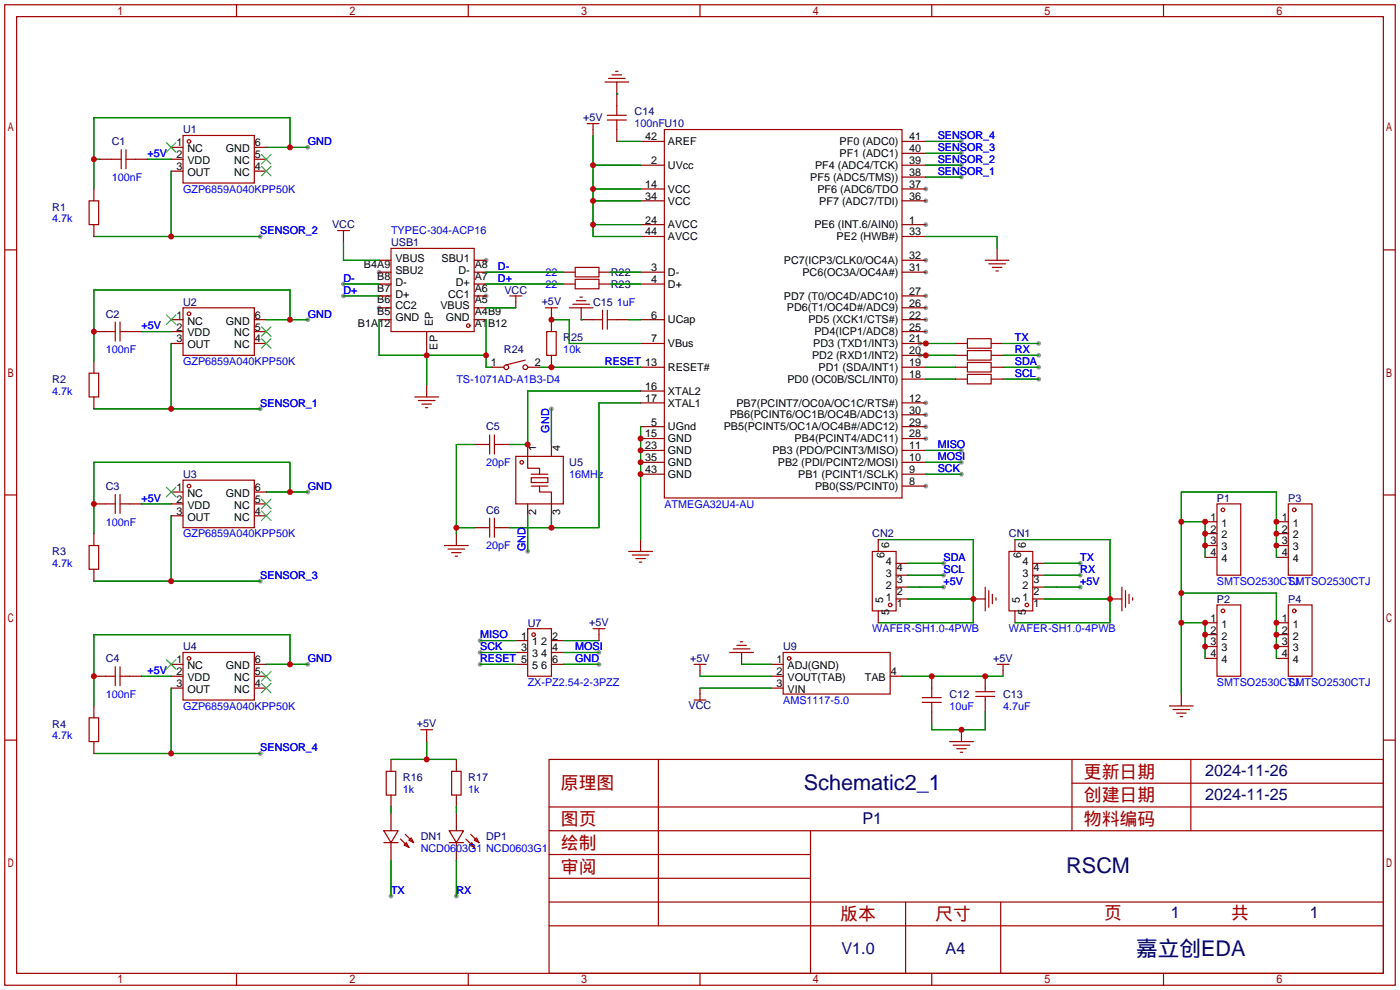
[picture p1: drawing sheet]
<svg xmlns="http://www.w3.org/2000/svg" width="299mm" height="212mm" viewBox="0 0 299 212" stroke-linecap="round" stroke-linejoin="round" font-family="sans-serif">
<g fill="#999">
<circle cx="197.9" cy="86.1" r=".51"/>
<circle cx="197.9" cy="103.9" r=".51"/>
<circle cx="197.9" cy="93.7" r=".51"/>
<circle cx="197.9" cy="91.2" r=".51"/>
<circle cx="197.9" cy="88.6" r=".51"/>
<circle cx="197.9" cy="58.2" r=".51"/>
<circle cx="197.9" cy="55.6" r=".51"/>
<circle cx="197.9" cy="70.9" r=".51"/>
<circle cx="197.9" cy="68.3" r=".51"/>
<circle cx="197.9" cy="65.8" r=".51"/>
<circle cx="197.9" cy="63.2" r=".51"/>
<circle cx="197.9" cy="48" r=".51"/>
<circle cx="197.9" cy="40.4" r=".51"/>
<circle cx="197.9" cy="42.9" r=".51"/>
<circle cx="103.9" cy="63.2" r=".51"/>
<circle cx="103.9" cy="55.6" r=".51"/>
<circle cx="81" cy="58.2" r=".51"/>
<circle cx="81" cy="65.8" r=".51"/>
<circle cx="196.6" cy="73.4" r=".51"/>
<circle cx="196.6" cy="75.9" r=".51"/>
<circle cx="102.6" cy="136.9" r=".51"/>
<circle cx="102.6" cy="139.4" r=".51"/>
<circle cx="102.6" cy="142" r=".51"/>
<circle cx="128" cy="139.4" r=".51"/>
<circle cx="128" cy="142" r=".51"/>
<circle cx="205.5" cy="32.8" r=".51"/>
<circle cx="205.5" cy="35.3" r=".51"/>
<circle cx="205.5" cy="37.8" r=".51"/>
<circle cx="205.5" cy="30.2" r=".51"/>
<circle cx="117.9" cy="87.4" r=".51"/>
<circle cx="112.8" cy="117.9" r=".51"/>
<circle cx="65.8" cy="142" r=".51"/>
<circle cx="55.6" cy="161" r=".51"/>
<circle cx="65.8" cy="105.2" r=".51"/>
<circle cx="55.6" cy="124.2" r=".51"/>
<circle cx="55.6" cy="87.4" r=".51"/>
<circle cx="65.8" cy="31.5" r=".51"/>
<circle cx="55.6" cy="50.5" r=".51"/>
<circle cx="65.8" cy="68.3" r=".51"/>
<circle cx="83.6" cy="191.5" r=".51"/>
<circle cx="97.5" cy="191.5" r=".51"/>
<circle cx="230.9" cy="120.4" r=".51"/>
<circle cx="230.9" cy="122.9" r=".51"/>
<circle cx="230.9" cy="125.5" r=".51"/>
<circle cx="222" cy="73.4" r=".51"/>
<circle cx="222" cy="75.9" r=".51"/>
<circle cx="73.4" cy="60.7" r=".51"/>
<circle cx="73.4" cy="63.2" r=".51"/>
<circle cx="201.7" cy="120.4" r=".51"/>
<circle cx="201.7" cy="122.9" r=".51"/>
<circle cx="201.7" cy="125.5" r=".51"/>
<circle cx="222" cy="78.5" r=".51"/>
<circle cx="222" cy="81" r=".51"/>
<circle cx="205.5" cy="96.3" r=".51"/>
<circle cx="205.5" cy="98.8" r=".51"/>
<circle cx="205.5" cy="101.3" r=".51"/>
</g>
<g fill="none" stroke="#a10000" stroke-width=".25">
<path d="M1 1h297.2v209.6h-297.2zM3.6 3.6h292.1v204.4h-292.1zM50.5 1v2.6M100.1 1v2.6M129.3 17.5h5.1M130 16.8h3.6M130.8 16h2M131.6 15.2h.5M149.6 1v2.6M199.1 1v2.6M248.7 1v2.6M23.9 34h2"/>
<path d="M25.9 32v4.1M26.9 34h2.1M26.9 32v4.1M39.1 29h15.3v10.1h-15.3zM125.5 26.4h2.5M126.7 26.4v1.3M129.8 25.7h4.1M129.8 24.6h4.1M131.8 22.6v2M131.8 25.7v2M142 27.7h50.8v78.7h-50.8zM1 53.4h2.6"/>
<path d="M19 42.9h2.1v5.1h-2.1zM72.1 49.3h2.6M73.4 49.3v1.2M83.6 53.1h17.7v17.8h-17.7zM122.9 57.2h5.1v2h-5.1zM122.9 59.7h5.1v2h-5.1zM210.6 55.6h5M211.3 56.4h3.6M212.1 57.2h2M212.9 57.9h.5M295.7 53.4h2.5M19 79.8h2.1v5h-2.1z"/>
<path d="M22.6 70.9h2M24.6 68.8v4.1M25.7 68.8v4.1M25.7 70.9h2M39.1 65.8h15.3v10.1h-15.3zM109 63.2h2.5M110.2 63.2v1.3M112.3 77l-4.1 1M116.6 65.8h2.5M116.8 70.9h2.1v5h-2.1zM117.9 65.8v1.3M121.7 65.8h5"/>
<path d="M122.4 65h3.6M123.2 64.3h2M124 63.5h.5M126.7 68.3h2.1M128.8 66.3v4.1M129.8 68.3h2M129.8 66.3v4.1M206.8 72.4h5v2h-5zM206.8 74.9h5v2.1h-5zM206.8 77.5h5v2h-5zM88.6 84.8h5.1M89.4 85.6h3.6"/>
<path d="M90.2 86.4h2M90.9 87.1h.5M103.9 95h.7M104.6 93v4M105.7 93v4M105.7 95h.7M110.2 97.5h10.2v10.2h-10.2zM112.8 97.5v2.6h2.5v1.2M206.8 80h5v2h-5zM1 105.8h2.6M19 116.6h2.1v5.1h-2.1zM22.6 107.7h2"/>
<path d="M24.6 105.7v4M25.7 105.7v4M25.7 107.7h2M39.1 102.6h15.3v10.2h-15.3zM95 116.6h5.1M95.8 117.3h3.5M96.5 118.1h2.1M97.3 118.9h.5M103.9 112.8h.7M104.6 110.7v4.1M105.7 110.7v4.1M105.7 112.8h.7"/>
<path d="M113.5 102.1h3.6v1h-3.6zM113.5 101.3h3.6M113.5 103.9h3.6M115.3 103.9v1.3h2.6v2.5M134.4 117.9h5M135.1 118.6h3.6M135.9 119.4h2M186.4 117.9h5.1v12.7h-5.1zM215.6 117.9h5.1v12.7h-5.1zM260.1 107.7h5.1v15.2h-5.1zM275.3 107.7h5.1v15.2h-5.1zM295.7 105.8h2.5"/>
<path d="M39.1 139.4h15.3v10.2h-15.3zM112.8 134.4h5.1v10.1h-5.1zM126.7 134.4h2.6M128 134.4v1.2M136.7 120.1h.5M156 139.4h5M156.7 138.7h3.6M157.5 137.9h2M158.2 137.2h.5M167.4 139.4h22.8v8.9h-22.8zM210.6 125.5v5.1M211.3 126.2v3.6"/>
<path d="M212.1 127v2M212.9 127.8v.5M239.8 125.5v5.1M240.5 126.2v3.6M241.3 127v2M242.1 127.8v.5M260.1 129.3h5.1v15.2h-5.1zM275.3 129.3h5.1v15.2h-5.1zM1 158.2h2.6M19 153.4h2.1v5.1h-2.1zM22.6 144.5h2M24.6 142.5v4.1"/>
<path d="M25.7 144.5h2M25.7 142.5v4.1M89.9 156h2.6M91.2 156v1.2M148.3 149.6h2.6M148.3 142h2.6M149.6 142v1.3M149.6 148.3v1.3M197.1 150.1h4.1M197.1 149.1h4.1M199.1 147.1v2M199.1 150.1v2"/>
<path d="M202.9 158.5h5.1M203.7 159.3h3.6M208.5 148.8h4.1M208.5 147.8h4.1M210.6 147.1v.7M210.6 148.8v.8M213.1 142h2.5M214.4 142v1.3M249.9 150.9h5.1M250.7 151.6h3.6M251.5 152.4h2M252.2 153.2h.5"/>
<path d="M295.7 158.2h2.5M82 177.5h3.1l-1.5 2.6zM82.5 164.8h2.1v5.1h-2.1zM85.6 179.3l1.8 1.8M86.6 178.3l1.8 1.8M87.9 179.1l.5 1-1-.5zM96 177.5h3.1l-1.6 2.6zM96.5 164.8h2.1v5.1h-2.1zM99.6 179.3l1.7 1.8M100.6 178.3l1.8 1.8M101.9 179.1l.5 1-1.1-.5zM117.3 162.3h178.4v45.7h-178.4z"/>
<path d="M117.3 177.5h178.4M117.3 172.5h178.4M140.7 162.3v35.6M173.2 177.5v30.5M204.5 160h2M205.2 160.8h.5M229.1 162.3v15.2M229.1 167.4h66.6M254.5 162.3v15.2M82 180.1h3.1M86.4 180.6l.5-.5 .5 1zM96 180.1h3.1"/>
<path d="M100.3 180.6l.5-.5 .5 1zM117.3 182.6h55.9M117.3 197.9h178.4M117.3 192.8h178.4M117.3 187.7h55.9M193.5 192.8v15.2M213.9 192.8v15.2M50.5 208v2.6M100.1 208v2.6M149.6 208v2.6M199.1 208v2.6M248.7 208v2.6"/>
<circle cx="40.4" cy="30.2" r=".38"/>
<circle cx="40.4" cy="67.1" r=".38"/>
<circle cx="100.1" cy="69.6" r=".38"/>
<circle cx="108.2" cy="78.5" r=".51"/>
<circle cx="112.3" cy="78.5" r=".51"/>
<circle cx="111.5" cy="98.8" r=".38"/>
<circle cx="40.4" cy="103.9" r=".38"/>
<circle cx="261.4" cy="109" r=".38"/>
<circle cx="276.6" cy="109" r=".38"/>
<circle cx="114" cy="135.6" r=".38"/>
<circle cx="190.2" cy="129.3" r=".38"/>
<circle cx="219.5" cy="129.3" r=".38"/>
<circle cx="261.4" cy="130.6" r=".38"/>
<circle cx="276.6" cy="130.6" r=".38"/>
<circle cx="40.4" cy="140.7" r=".38"/>
<circle cx="168.7" cy="140.7" r=".38"/>
</g>
<g fill="none" stroke="#008700" stroke-width=".25">
<path d="M20.1 34h1.2M31.5 34h5.1M36.6 36.6v13.9M56.9 31.5h8.9M62 31.5v-6.4h-41.9v15.3M126.7 35.3h10.2M126.7 29v21.5h10.2M131.8 20.1h.1M131.8 30.2h5.1M197.9 32.8h7.6M197.9 35.3h7.6M197.9 37.8h7.6"/>
<path d="M197.9 30.2h7.6M20.1 50.5h35.5M73.4 51.8v3.8h7.6M103.9 58.2h16.5M126.7 40.4h10.2M126.7 42.9h10.2M126.7 48h10.2M130.6 58.2h6.3M197.9 50.5h15.2v2.6M30.2 70.9h6.4M36.6 73.4v14M56.9 68.3h8.9"/>
<path d="M62 68.3v-6.3h-41.9v15.2M73.4 60.7h7.6M73.4 63.2h7.6M81 68.3v7.6h22.9M91.2 75.9v6.4M103.9 60.7h16.5M103.9 68.3v10.2h1.3M103.9 65.8h6.3M115.3 78.5h21.6M117.9 68.3h3.8v5.1h15.2M124.2 68.3h.1M130.6 60.7h6.3"/>
<path d="M134.4 68.3h2.5M196.6 73.4h7.6M196.6 75.9h7.6M197.9 78.5h6.3M214.4 73.4h7.6M214.4 75.9h7.6M214.4 78.5h7.6M20.1 87.4h35.5M101.3 95h-3.8v19M117.9 87.4v7.6M136.9 83.6h-24.1v11.4h-3.8M136.9 86.1h-8.9v26.7h-19"/>
<path d="M136.9 91.2v24.1M197.9 98.8h7.6M197.9 81h6.3M197.9 96.3h7.6M214.4 81h7.6M30.2 107.7h6.4M36.6 110.2v14M56.9 105.2h8.9M62 105.2v-6.4h-41.9v15.2M97.5 112.8h3.8M112.8 110.2v7.7M117.9 110.2v2.6"/>
<path d="M187.7 115.3h20.3v17.8h-20.3M197.9 101.3h7.6M216.9 115.3h20.3v17.8h-20.3M252.5 111.5h5.1v7.6M272.8 119.1v-13.9h-20.3v43.1M20.1 124.2h35.5M102.6 136.9h7.6M102.6 139.4h7.6M120.4 136.9h7.6M120.4 139.4h7.6M194.1 120.4h7.6M194.1 122.9h7.6"/>
<path d="M194.1 125.5h7.6M194.1 128h13.9M223.3 120.4h7.6M223.3 122.9h7.6M223.3 125.5h7.6M223.3 128h13.9M252.5 133.1h5.1v7.6M252.5 126.7h20.3v14M30.2 144.5h6.4M36.6 147.1v13.9M56.9 142h8.9M62 142v-6.4h-41.9v15.3"/>
<path d="M91.2 158.5v3.8M102.6 142h7.6M120.4 142h7.6M149.6 144.5h15.2M149.6 147.1h15.2M158.5 142h6.3M192.8 144.5h21.6M210.6 152.1v3.9h-11.5v-1.3M20.1 161h35.5M83.6 172.5v1.2M83.6 162.3h13.9M97.5 172.5v1.2"/>
<path d="M83.6 183.9v7.6M97.5 183.9v7.6"/>
</g>
<g fill="none" stroke="#870000" stroke-width=".25">
<path d="M131.8 17.5v5.1M21.3 34h2.6M29 34h2.5M36.6 34h2.5M36.6 31.5h2.5M36.6 36.6h2.5M54.4 34h2.5M54.4 31.5h2.5M54.4 36.6h2.5M126.7 27.7v1.3M131.8 27.7v2.5M136.9 35.3h5.1"/>
<path d="M136.9 30.2h5.1M192.8 35.3h5.1M192.8 30.2h5.1M192.8 32.8h5.1M192.8 37.8h5.1M20.1 40.4v2.5M20.1 48v2.5M73.4 50.5v1.3M81 58.2h2.6M81 55.6h2.6M101.3 58.2h2.6M101.3 55.6h2.6"/>
<path d="M120.4 58.2h2.5M128 58.2h2.6M136.9 50.5h5.1M136.9 58.2h5.1M136.9 48h5.1M136.9 40.4h5.1M136.9 42.9h5.1M192.8 50.5h5.1M192.8 58.2h5.1M192.8 55.6h5.1M192.8 48h5.1M192.8 40.4h5.1"/>
<path d="M192.8 42.9h5.1M213.1 53.1v2.5M20.1 77.2v2.6M20.1 70.9h2.5M27.7 70.9h2.5M36.6 70.9h2.5M36.6 68.3h2.5M36.6 73.4h2.5M54.4 70.9h2.5M54.4 68.3h2.5M54.4 73.4h2.5M81 68.3h2.6"/>
<path d="M81 65.8h2.6M81 63.2h2.6M81 60.7h2.6M91.2 70.9v5M101.3 68.3h2.6M101.3 65.8h2.6M101.3 63.2h2.6M101.3 60.7h2.6M105.2 78.5h2.5M110.2 64.5v1.3M112.8 78.5h2.5M117.9 67.1v3.8"/>
<path d="M117.9 75.9v2.6M120.4 60.7h2.5M124.2 65.8v2.5h2.5M128 60.7h2.6M131.8 68.3h2.6M136.9 68.3h5.1M136.9 73.4h5.1M136.9 78.5h5.1M136.9 60.7h5.1M192.8 70.9h5.1M192.8 68.3h5.1M192.8 73.4h5.1"/>
<path d="M192.8 75.9h5.1M192.8 78.5h5.1M192.8 65.8h5.1M192.8 63.2h5.1M204.2 73.4h2.6M204.2 75.9h2.6M204.2 78.5h2.6M211.8 73.4h2.6M211.8 75.9h2.6M211.8 78.5h2.6M20.1 84.8v2.6M91.2 82.3v2.5"/>
<path d="M101.3 95h2.6M106.4 95h2.6M112.8 95v2.5M117.9 95v2.5M136.9 96.3h5.1M136.9 86.1h5.1M136.9 93.7h5.1M136.9 98.8h5.1M136.9 91.2h5.1M136.9 83.6h5.1M192.8 96.3h5.1M192.8 86.1h5.1"/>
<path d="M192.8 93.7h5.1M192.8 98.8h5.1M192.8 91.2h5.1M192.8 88.6h5.1M192.8 81h5.1M204.2 81h2.6M211.8 81h2.6M20.1 114v2.6M20.1 107.7h2.5M27.7 107.7h2.5M36.6 107.7h2.5M36.6 105.2h2.5"/>
<path d="M36.6 110.2h2.5M54.4 107.7h2.5M54.4 105.2h2.5M54.4 110.2h2.5M97.5 114v2.6M101.3 112.8h2.6M106.4 112.8h2.6M112.8 107.7v2.5M117.9 107.7v2.5M136.9 101.3h5.1M136.9 115.3v2.6M187.7 115.3v2.6"/>
<path d="M192.8 101.3h5.1M192.8 103.9h5.1M216.9 115.3v2.6M257.6 111.5h2.5M257.6 114h2.5M257.6 116.6h2.5M257.6 119.1h2.5M272.8 111.5h2.5M272.8 114h2.5M272.8 116.6h2.5M272.8 119.1h2.5M20.1 121.7v2.5"/>
<path d="M110.2 136.9h2.6M110.2 139.4h2.6M117.9 136.9h2.5M117.9 139.4h2.5M128 135.6v1.3M158.5 139.4v2.6M187.7 130.6v2.5M191.5 128h2.6M191.5 125.5h2.6M191.5 122.9h2.6M191.5 120.4h2.6M208 128h2.6"/>
<path d="M216.9 130.6v2.5M220.7 128h2.6M220.7 125.5h2.6M220.7 122.9h2.6M220.7 120.4h2.6M237.2 128h2.6M257.6 133.1h2.5M257.6 135.6h2.5M257.6 138.2h2.5M272.8 133.1h2.5M272.8 135.6h2.5M272.8 138.2h2.5"/>
<path d="M20.1 150.9v2.5M20.1 158.5v2.5M20.1 144.5h2.5M27.7 144.5h2.5M36.6 142h2.5M36.6 144.5h2.5M36.6 147.1h2.5M54.4 142h2.5M54.4 144.5h2.5M54.4 147.1h2.5M91.2 157.2v1.3M110.2 142h2.6"/>
<path d="M117.9 142h2.5M149.6 143.3v1.2M149.6 147.1v1.2M164.8 142h2.6M164.8 144.5h2.6M164.8 147.1h2.6M190.2 144.5h2.6M199.1 144.5v2.6M199.1 152.1v2.6M205.5 156v2.5M210.6 144.5v2.6M210.6 149.6v2.5"/>
<path d="M214.4 143.3v1.2M252.5 148.3v2.6M257.6 140.7h2.5M272.8 140.7h2.5M83.6 162.3v2.5M83.6 169.9v2.6M83.6 173.7v3.8M97.5 162.3v2.5M97.5 169.9v2.6M97.5 173.7v3.8M83.6 180.1v3.8M97.5 180.1v3.8"/>
</g>
<g fill="none" stroke="#3c3" stroke-width=".25">
<path d="M35.6 30.5l2 2M37.6 30.5l-2 2M55.9 33l2 2.1M55.9 35.6l2 2M57.9 33l-2 2.1M57.9 35.6l-2 2M35.6 67.3l2 2M37.6 67.3l-2 2M55.9 69.8l2 2.1M55.9 72.4l2 2M57.9 69.8l-2 2.1M57.9 72.4l-2 2"/>
<path d="M35.6 104.1l2 2.1M37.6 104.1l-2 2.1M55.9 106.7l2 2M55.9 109.2l2 2.1M57.9 106.7l-2 2M57.9 109.2l-2 2.1M35.6 141l2 2M37.6 141l-2 2M55.9 143.5l2 2M55.9 146.1l2 2M57.9 143.5l-2 2M57.9 146.1l-2 2"/>
</g>
<g fill="#c00">
<circle cx="197.9" cy="73.4" r=".63"/>
<circle cx="197.9" cy="75.9" r=".63"/>
<circle cx="257.6" cy="111.5" r=".63"/>
<circle cx="252.5" cy="111.5" r=".63"/>
<circle cx="252.5" cy="126.7" r=".63"/>
<circle cx="252.5" cy="133.1" r=".63"/>
<circle cx="257.6" cy="133.1" r=".63"/>
<circle cx="272.8" cy="133.1" r=".63"/>
<circle cx="257.6" cy="114" r=".63"/>
<circle cx="257.6" cy="116.6" r=".63"/>
<circle cx="272.8" cy="111.5" r=".63"/>
<circle cx="272.8" cy="114" r=".63"/>
<circle cx="272.8" cy="116.6" r=".63"/>
<circle cx="257.6" cy="135.6" r=".63"/>
<circle cx="257.6" cy="138.2" r=".63"/>
<circle cx="272.8" cy="135.6" r=".63"/>
<circle cx="272.8" cy="138.2" r=".63"/>
<circle cx="112.8" cy="95" r=".63"/>
<circle cx="117.9" cy="112.8" r=".63"/>
<circle cx="62" cy="142" r=".63"/>
<circle cx="20.1" cy="144.5" r=".63"/>
<circle cx="36.6" cy="161" r=".63"/>
<circle cx="62" cy="105.2" r=".63"/>
<circle cx="20.1" cy="107.7" r=".63"/>
<circle cx="36.6" cy="124.2" r=".63"/>
<circle cx="36.6" cy="87.4" r=".63"/>
<circle cx="62" cy="31.5" r=".63"/>
<circle cx="20.1" cy="34" r=".63"/>
<circle cx="36.6" cy="50.5" r=".63"/>
<circle cx="62" cy="68.3" r=".63"/>
<circle cx="20.1" cy="70.9" r=".63"/>
<circle cx="91.2" cy="162.3" r=".63"/>
<circle cx="199.1" cy="144.5" r=".63"/>
<circle cx="210.6" cy="144.5" r=".63"/>
<circle cx="205.5" cy="156" r=".63"/>
<circle cx="237.2" cy="128" r=".63"/>
<circle cx="97.5" cy="112.8" r=".63"/>
<circle cx="103.9" cy="75.9" r=".63"/>
<circle cx="91.2" cy="75.9" r=".63"/>
<circle cx="117.9" cy="78.5" r=".63"/>
<circle cx="126.7" cy="35.3" r=".63"/>
<circle cx="126.7" cy="40.4" r=".63"/>
<circle cx="126.7" cy="42.9" r=".63"/>
<circle cx="126.7" cy="48" r=".63"/>
<circle cx="117.9" cy="68.3" r=".63"/>
<circle cx="136.9" cy="93.7" r=".63"/>
<circle cx="136.9" cy="96.3" r=".63"/>
<circle cx="136.9" cy="98.8" r=".63"/>
<circle cx="136.9" cy="101.3" r=".63"/>
<circle cx="208" cy="128" r=".63"/>
</g>
<g font-size="4.6" fill="#000080">
<text x="171.8" y="168.8">Schematic2_1</text>
<text x="227.9" y="186.6">RSCM</text>
<text x="242.8" y="204.3">嘉立创EDA</text>
</g>
<g font-size="3.8" fill="#a00000">
<text x="231.6" y="166.2">更新日期</text>
<text x="119.9" y="168.7">原理图</text>
<text x="231.6" y="171.3">创建日期</text>
<text x="119.9" y="176.3">图页</text>
<text x="231.6" y="176.3">物料编码</text>
<text x="119.9" y="181.4">绘制</text>
<text x="119.9" y="186.5">审阅</text>
<text x="179.6" y="196.7">版本</text>
<text x="199.9" y="196.7">尺寸</text>
<text x="236" y="196.4">页</text>
<text x="263.1" y="196.4">共</text>
</g>
<g font-size="3.5" fill="#000080">
<text x="257.6" y="165.9">2024-11-26</text>
<text x="257.6" y="171">2024-11-25</text>
<text x="184.3" y="176">P1</text>
<text x="250.2" y="196.1">1</text>
<text x="280" y="196.1">1</text>
<text x="179.8" y="204">V1.0</text>
<text x="202.1" y="204">A4</text>
</g>
<g font-size="2.3" fill="#000080">
<text x="39.1" y="28.5">U1</text>
<text x="124.7" y="25.8">+5V</text>
<text x="135.6" y="24.7">C14</text>
<text x="23.9" y="31">C1</text>
<text x="11.2" y="45">R1</text>
<text x="71" y="48.8">VCC</text>
<text x="83.6" y="52.6">USB1</text>
<text x="130.6" y="59">R22</text>
<text x="39.1" y="65.3">U2</text>
<text x="107.8" y="62.8">VCC</text>
<text x="115.8" y="65.2">+5V</text>
<text x="126.7" y="65.3">C15</text>
<text x="130.6" y="61.5">R23</text>
<text x="22.6" y="67.9">C2</text>
<text x="107.7" y="75.5">R24</text>
<text x="120.4" y="72.9">R25</text>
<text x="11.2" y="81.8">R2</text>
<text x="103.9" y="92">C5</text>
<text x="121.7" y="99.6">U5</text>
<text x="22.6" y="104.7">C3</text>
<text x="39.1" y="102.2">U3</text>
<text x="260.1" y="107.2">P1</text>
<text x="275.3" y="107.2">P3</text>
<text x="103.9" y="109.8">C6</text>
<text x="11.2" y="118.7">R3</text>
<text x="186.4" y="114.9">CN2</text>
<text x="215.6" y="114.9">CN1</text>
<text x="260.1" y="128.8">P2</text>
<text x="275.3" y="128.8">P4</text>
<text x="112.8" y="133.9">U7</text>
<text x="125.9" y="133.8">+5V</text>
<text x="22.6" y="141.5">C4</text>
<text x="39.1" y="139">U4</text>
<text x="147.5" y="141.4">+5V</text>
<text x="167.4" y="139">U9</text>
<text x="212.3" y="141.4">+5V</text>
<text x="202.9" y="149.1">C12</text>
<text x="214.4" y="149.1">C13</text>
<text x="11.2" y="155.5">R4</text>
<text x="89.1" y="155.4">+5V</text>
<text x="147.2" y="151.5">VCC</text>
<text x="86.1" y="166.9">R16</text>
<text x="100.1" y="166.9">R17</text>
<text x="89.9" y="179.6">DN1</text>
<text x="103.9" y="179.6">DP1</text>
</g>
<g font-size="2.3" fill="#00f">
<text x="135.6" y="27.2">100nFU10</text>
<text x="200.4" y="29.8">SENSOR_4</text>
<text x="31.5" y="33.6">+5V</text>
<text x="65.8" y="31">GND</text>
<text x="200.4" y="32.3">SENSOR_3</text>
<text x="200.4" y="34.8">SENSOR_2</text>
<text x="23.9" y="38.7">100nF</text>
<text x="39.1" y="41.2">GZP6859A040KPP50K</text>
<text x="200.4" y="37.4">SENSOR_1</text>
<text x="11.2" y="47.5">4.7k</text>
<text x="55.6" y="50.1">SENSOR_2</text>
<text x="83.6" y="50.1">TYPEC-304-ACP16</text>
<text x="106.4" y="57.7">D-</text>
<text x="116.6" y="59">22</text>
<text x="73.4" y="60.2">D-</text>
<text x="73.4" y="62.8">D+</text>
<text x="106.4" y="60.2">D+</text>
<text x="116.6" y="61.5">22</text>
<text x="131.8" y="65.3">1uF</text>
<text x="30.2" y="70.4">+5V</text>
<text x="65.8" y="67.9">GND</text>
<text x="22.6" y="75.5">100nF</text>
<text x="120.4" y="75.5">10k</text>
<text x="216.9" y="72.9">TX</text>
<text x="216.9" y="75.5">RX</text>
<text x="39.1" y="78">GZP6859A040KPP50K</text>
<text x="97.5" y="81.8">TS-1071AD-A1B3-D4</text>
<text x="129.3" y="78">RESET 13</text>
<text x="216.9" y="78">SDA</text>
<text x="216.9" y="80.6">SCL</text>
<text x="11.2" y="84.4">4.7k</text>
<text x="55.6" y="86.9">SENSOR_1</text>
<text x="117.4" y="92.5" transform="rotate(-90 117.4 92.5)">GND</text>
<text x="200.4" y="95.8">MISO</text>
<text x="103.9" y="99.6">20pF</text>
<text x="200.4" y="98.3">MOSI</text>
<text x="200.4" y="100.9">SCK</text>
<text x="30.2" y="107.2">+5V</text>
<text x="65.8" y="104.7">GND</text>
<text x="121.7" y="102.2">16MHz</text>
<text x="22.6" y="112.3">100nF</text>
<text x="142" y="108.5">ATMEGA32U4-AU</text>
<text x="39.1" y="114.9">GZP6859A040KPP50K</text>
<text x="103.9" y="117.4">20pF</text>
<text x="112.3" y="117.9" transform="rotate(-90 112.3 117.9)">GND</text>
<text x="201.7" y="119.9">SDA</text>
<text x="230.9" y="119.9">TX</text>
<text x="11.2" y="121.2">4.7k</text>
<text x="55.6" y="123.7">SENSOR_3</text>
<text x="201.7" y="122.5">SCL</text>
<text x="201.7" y="125">+5V</text>
<text x="230.9" y="122.5">RX</text>
<text x="230.9" y="125">+5V</text>
<text x="260.1" y="125">SMTSO2530CTJ</text>
<text x="275.3" y="125">SMTSO2530CTJ</text>
<text x="102.6" y="136.4">MISO</text>
<text x="186.4" y="135.2">WAFER-SH1.0-4PWB</text>
<text x="215.6" y="135.2">WAFER-SH1.0-4PWB</text>
<text x="65.8" y="141.5">GND</text>
<text x="102.6" y="139">SCK</text>
<text x="102.6" y="141.5">RESET 5</text>
<text x="122.9" y="139">MOSI</text>
<text x="122.9" y="141.5">GND</text>
<text x="22.6" y="149.1">100nF</text>
<text x="31.5" y="144.1">+5V</text>
<text x="112.8" y="146.6">ZX-PZ2.54-2-3PZZ</text>
<text x="260.1" y="146.6">SMTSO2530CTJ</text>
<text x="275.3" y="146.6">SMTSO2530CTJ</text>
<text x="39.1" y="151.7">GZP6859A040KPP50K</text>
<text x="167.4" y="150.4">AMS1117-5.0</text>
<text x="202.9" y="151.7">10uF</text>
<text x="214.4" y="151.7">4.7uF</text>
<text x="11.2" y="158">4.7k</text>
<text x="55.6" y="160.6">SENSOR_4</text>
<text x="86.1" y="169.5">1k</text>
<text x="100.1" y="169.5">1k</text>
<text x="89.9" y="182.2">NCD0603G1 NCD0603G1</text>
<text x="83.6" y="191.1">TX</text>
<text x="97.5" y="191.1">RX</text>
</g>
<g font-size="2.3">
<text x="137.9" y="30">42</text>
<text x="194.3" y="30">41</text>
<text x="37.7" y="33.8">2</text>
<text x="37.7" y="31.3">1</text>
<text x="40.1" y="35.1">VDD</text>
<text x="40.1" y="32.5">NC</text>
<text x="48.3" y="32.5">GND</text>
<text x="50.1" y="35.1">NC</text>
<text x="54.5" y="31.3">6</text>
<text x="54.5" y="33.8">5</text>
<text x="139.2" y="35.1">2</text>
<text x="142.7" y="31">AREF</text>
<text x="179.5" y="31">PF0 (ADC0)</text>
<text x="179.5" y="33.6">PF1 (ADC1)</text>
<text x="194.3" y="32.5">40</text>
<text x="194.3" y="35.1">39</text>
<text x="37.7" y="36.3">3</text>
<text x="40.1" y="37.6">OUT</text>
<text x="50.1" y="37.6">NC</text>
<text x="54.5" y="36.3">4</text>
<text x="137.9" y="40.2">14</text>
<text x="142.7" y="36.1">UVcc</text>
<text x="142.7" y="41.2">VCC</text>
<text x="173.2" y="38.6">PF5 (ADC5/TMS))</text>
<text x="174.2" y="36.1">PF4 (ADC4/TCK)</text>
<text x="174.7" y="41.2">PF6 (ADC6/TDO</text>
<text x="194.3" y="37.6">38</text>
<text x="194.3" y="40.2">37</text>
<text x="137.9" y="42.7">34</text>
<text x="137.9" y="47.8">24</text>
<text x="142.7" y="43.7">VCC</text>
<text x="175.1" y="43.7">PF7 (ADC7/TDI)</text>
<text x="194.3" y="47.8">1</text>
<text x="194.3" y="42.7">36</text>
<text x="137.9" y="50.3">44</text>
<text x="142.7" y="48.8">AVCC</text>
<text x="142.7" y="51.3">AVCC</text>
<text x="174.1" y="48.8">PE6 (INT.6/AIN0)</text>
<text x="178.8" y="51.3">PE2 (HWB#)</text>
<text x="194.3" y="50.3">33</text>
<text x="77.8" y="57.2">B4A9</text>
<text x="80.6" y="59.8">B8</text>
<text x="84.5" y="56">VBUS</text>
<text x="84.5" y="58.5">SBU2</text>
<text x="94.4" y="56">SBU1</text>
<text x="98" y="58.5">D-</text>
<text x="101.5" y="59.8">A7</text>
<text x="101.5" y="57.2">A8</text>
<text x="139.2" y="57.9">3</text>
<text x="142.7" y="59">D-</text>
<text x="167.5" y="56.4">PC7(ICP3/CLK0/OC4A)</text>
<text x="171.5" y="59">PC6(OC3A/OC4A#)</text>
<text x="194.3" y="57.9">31</text>
<text x="194.3" y="55.4">32</text>
<text x="80.6" y="62.3">B7</text>
<text x="80.6" y="64.9">B6</text>
<text x="84.5" y="61.1">D-</text>
<text x="84.5" y="63.6">D+</text>
<text x="95.8" y="63.6">CC1</text>
<text x="97.4" y="61.1">D+</text>
<text x="101.5" y="64.9">A5</text>
<text x="101.5" y="62.3">A6</text>
<text x="139.2" y="60.5">4</text>
<text x="142.7" y="61.5">D+</text>
<text x="167.5" y="64">PD7 (T0/OC4D/ADC10)</text>
<text x="194.3" y="65.6">26</text>
<text x="194.3" y="63">27</text>
<text x="37.7" y="70.6">2</text>
<text x="37.7" y="68.1">1</text>
<text x="40.1" y="71.9">VDD</text>
<text x="40.1" y="69.4">NC</text>
<text x="48.3" y="69.4">GND</text>
<text x="50.1" y="71.9">NC</text>
<text x="54.5" y="68.1">6</text>
<text x="54.5" y="70.6">5</text>
<text x="76.5" y="69.9">B1A12</text>
<text x="80.6" y="67.4">B5</text>
<text x="84.5" y="66.1">CC2</text>
<text x="84.5" y="68.7">GND</text>
<text x="92.5" y="69.6" transform="rotate(-90 92.5 69.6)">EP</text>
<text x="94.1" y="66.1">VBUS</text>
<text x="95.3" y="68.7">GND</text>
<text x="101.5" y="69.9">A1B12</text>
<text x="101.5" y="67.4">A4B9</text>
<text x="139.2" y="68.1">6</text>
<text x="142.7" y="69.1">UCap</text>
<text x="168.2" y="66.6">PD6(T1/OC4D#/ADC9)</text>
<text x="172.8" y="69.1">PD5 (XCK1/CTS#)</text>
<text x="174.1" y="71.7">PD4(ICP1/ADC8)</text>
<text x="194.3" y="70.6">25</text>
<text x="194.3" y="68.1">22</text>
<text x="37.7" y="73.2">3</text>
<text x="40.1" y="74.4">OUT</text>
<text x="50.1" y="74.4">NC</text>
<text x="54.5" y="73.2">4</text>
<text x="93.5" y="74.7" transform="rotate(-90 93.5 74.7)">EP</text>
<text x="139.2" y="73.2">7</text>
<text x="142.7" y="74.2">VBus</text>
<text x="173.5" y="76.7">PD2 (RXD1/INT2)</text>
<text x="173.8" y="74.2">PD3 (TXD1/INT3)</text>
<text x="194.3" y="75.7">20</text>
<text x="194.3" y="73.2">21</text>
<text x="104.9" y="78.3">1</text>
<text x="114.3" y="78.3">2</text>
<text x="137.9" y="83.3">16</text>
<text x="142.7" y="79.3">RESET#</text>
<text x="168.3" y="81.8">PD0 (OC0B/SCL/INT0)</text>
<text x="175" y="79.3">PD1 (SDA/INT1)</text>
<text x="194.3" y="80.8">18</text>
<text x="194.3" y="78.3">19</text>
<text x="137.9" y="85.9">17</text>
<text x="142.7" y="86.9">XTAL1</text>
<text x="142.7" y="84.4">XTAL2</text>
<text x="156" y="89.4">PB6(PCINT6/OC1B/OC4B/ADC13)</text>
<text x="157.4" y="86.9">PB7(PCINT7/OC0A/OC1C/RTS#)</text>
<text x="194.3" y="85.9">12</text>
<text x="194.3" y="88.4">30</text>
<text x="137.9" y="93.5">15</text>
<text x="139.2" y="91">5</text>
<text x="142.7" y="94.5">GND</text>
<text x="142.7" y="92">UGnd</text>
<text x="154.7" y="92">PB5(PCINT5/OC1A/OC4B#/ADC12)</text>
<text x="169.8" y="94.5">PB4(PCINT4/ADC11)</text>
<text x="194.3" y="93.5">28</text>
<text x="194.3" y="91">29</text>
<text x="114.6" y="96.3" transform="rotate(-90 114.6 96.3)">1</text>
<text x="119.7" y="96.3" transform="rotate(-90 119.7 96.3)">4</text>
<text x="137.9" y="96">23</text>
<text x="137.9" y="98.6">35</text>
<text x="137.9" y="101.1">43</text>
<text x="142.7" y="97.1">GND</text>
<text x="142.7" y="99.6">GND</text>
<text x="165.1" y="97.1">PB3 (PDO/PCINT3/MISO)</text>
<text x="166.2" y="99.6">PB2 (PDI/PCINT2/MOSI)</text>
<text x="194.3" y="101.1">9</text>
<text x="194.3" y="98.6">10</text>
<text x="194.3" y="96">11</text>
<text x="37.7" y="107.5">2</text>
<text x="37.7" y="104.9">1</text>
<text x="40.1" y="106.2">NC</text>
<text x="48.3" y="106.2">GND</text>
<text x="54.5" y="104.9">6</text>
<text x="54.5" y="107.5">5</text>
<text x="142.7" y="102.1">GND</text>
<text x="170.6" y="102.1">PB1 (PCINT1/SCLK)</text>
<text x="174.2" y="104.7">PB0(SS/PCINT0)</text>
<text x="194.3" y="103.7">8</text>
<text x="37.7" y="110">3</text>
<text x="40.1" y="111.3">OUT</text>
<text x="40.1" y="108.7">VDD</text>
<text x="50.1" y="108.7">NC</text>
<text x="50.1" y="111.3">NC</text>
<text x="54.5" y="110">4</text>
<text x="114.6" y="110" transform="rotate(-90 114.6 110)">2</text>
<text x="119.7" y="110" transform="rotate(-90 119.7 110)">3</text>
<text x="258.7" y="111.3">1</text>
<text x="258.7" y="113.8">2</text>
<text x="261" y="112.5">1</text>
<text x="273.9" y="111.3">1</text>
<text x="273.9" y="113.8">2</text>
<text x="276.3" y="112.5">1</text>
<text x="189" y="119.2" transform="rotate(-90 189 119.2)">6</text>
<text x="190" y="117.1" transform="rotate(-90 190 117.1)">6</text>
<text x="218.2" y="119.2" transform="rotate(-90 218.2 119.2)">6</text>
<text x="219.2" y="117.1" transform="rotate(-90 219.2 117.1)">6</text>
<text x="258.7" y="116.4">3</text>
<text x="258.7" y="118.9">4</text>
<text x="261" y="115.1">2</text>
<text x="261" y="117.6">3</text>
<text x="273.9" y="116.4">3</text>
<text x="273.9" y="118.9">4</text>
<text x="276.3" y="115.1">2</text>
<text x="276.3" y="117.6">3</text>
<text x="189.3" y="125.8">2</text>
<text x="189.3" y="123.3">3</text>
<text x="189.3" y="120.7">4</text>
<text x="191.6" y="124.6">3</text>
<text x="191.6" y="122">4</text>
<text x="218.5" y="125.8">2</text>
<text x="218.5" y="123.3">3</text>
<text x="218.5" y="120.7">4</text>
<text x="220.9" y="124.6">3</text>
<text x="220.9" y="122">4</text>
<text x="261" y="120.2">4</text>
<text x="276.3" y="120.2">4</text>
<text x="188.8" y="128.9" transform="rotate(-90 188.8 128.9)">5</text>
<text x="189.3" y="128.4">1</text>
<text x="190" y="131.5" transform="rotate(-90 190 131.5)">5</text>
<text x="191.6" y="129.6">1</text>
<text x="191.6" y="127.1">2</text>
<text x="218" y="128.9" transform="rotate(-90 218 128.9)">5</text>
<text x="218.5" y="128.4">1</text>
<text x="219.2" y="131.5" transform="rotate(-90 219.2 131.5)">5</text>
<text x="220.9" y="129.6">1</text>
<text x="220.9" y="127.1">2</text>
<text x="111.4" y="136.7">1</text>
<text x="113.7" y="137.9">1</text>
<text x="115.6" y="137.9">2</text>
<text x="118" y="136.7">2</text>
<text x="258.7" y="132.9">1</text>
<text x="258.7" y="135.4">2</text>
<text x="258.7" y="137.9">3</text>
<text x="261" y="134.1">1</text>
<text x="261" y="136.7">2</text>
<text x="273.9" y="132.9">1</text>
<text x="273.9" y="135.4">2</text>
<text x="273.9" y="137.9">3</text>
<text x="276.3" y="134.1">1</text>
<text x="276.3" y="136.7">2</text>
<text x="37.7" y="141.8">1</text>
<text x="40.1" y="143">NC</text>
<text x="48.3" y="143">GND</text>
<text x="54.5" y="141.8">6</text>
<text x="111.4" y="139.2">3</text>
<text x="113.7" y="140.5">3</text>
<text x="113.7" y="143">5</text>
<text x="115.6" y="143">6</text>
<text x="115.6" y="140.5">4</text>
<text x="118" y="141.8">6</text>
<text x="118" y="139.2">4</text>
<text x="166" y="141.8">1</text>
<text x="168.3" y="143">ADJ(GND)</text>
<text x="258.7" y="140.5">4</text>
<text x="261" y="139.2">3</text>
<text x="261" y="141.8">4</text>
<text x="273.9" y="140.5">4</text>
<text x="276.3" y="139.2">3</text>
<text x="276.3" y="141.8">4</text>
<text x="37.7" y="146.8">3</text>
<text x="37.7" y="144.3">2</text>
<text x="40.1" y="148.1">OUT</text>
<text x="40.1" y="145.6">VDD</text>
<text x="50.1" y="145.6">NC</text>
<text x="50.1" y="148.1">NC</text>
<text x="54.5" y="144.3">5</text>
<text x="54.5" y="146.8">4</text>
<text x="166" y="144.3">2</text>
<text x="166" y="146.8">3</text>
<text x="168.3" y="145.6">VOUT(TAB)</text>
<text x="168.3" y="148.1">VIN</text>
<text x="184.8" y="145.6">TAB</text>
<text x="190.4" y="144.3">4</text>
</g>
</svg>
